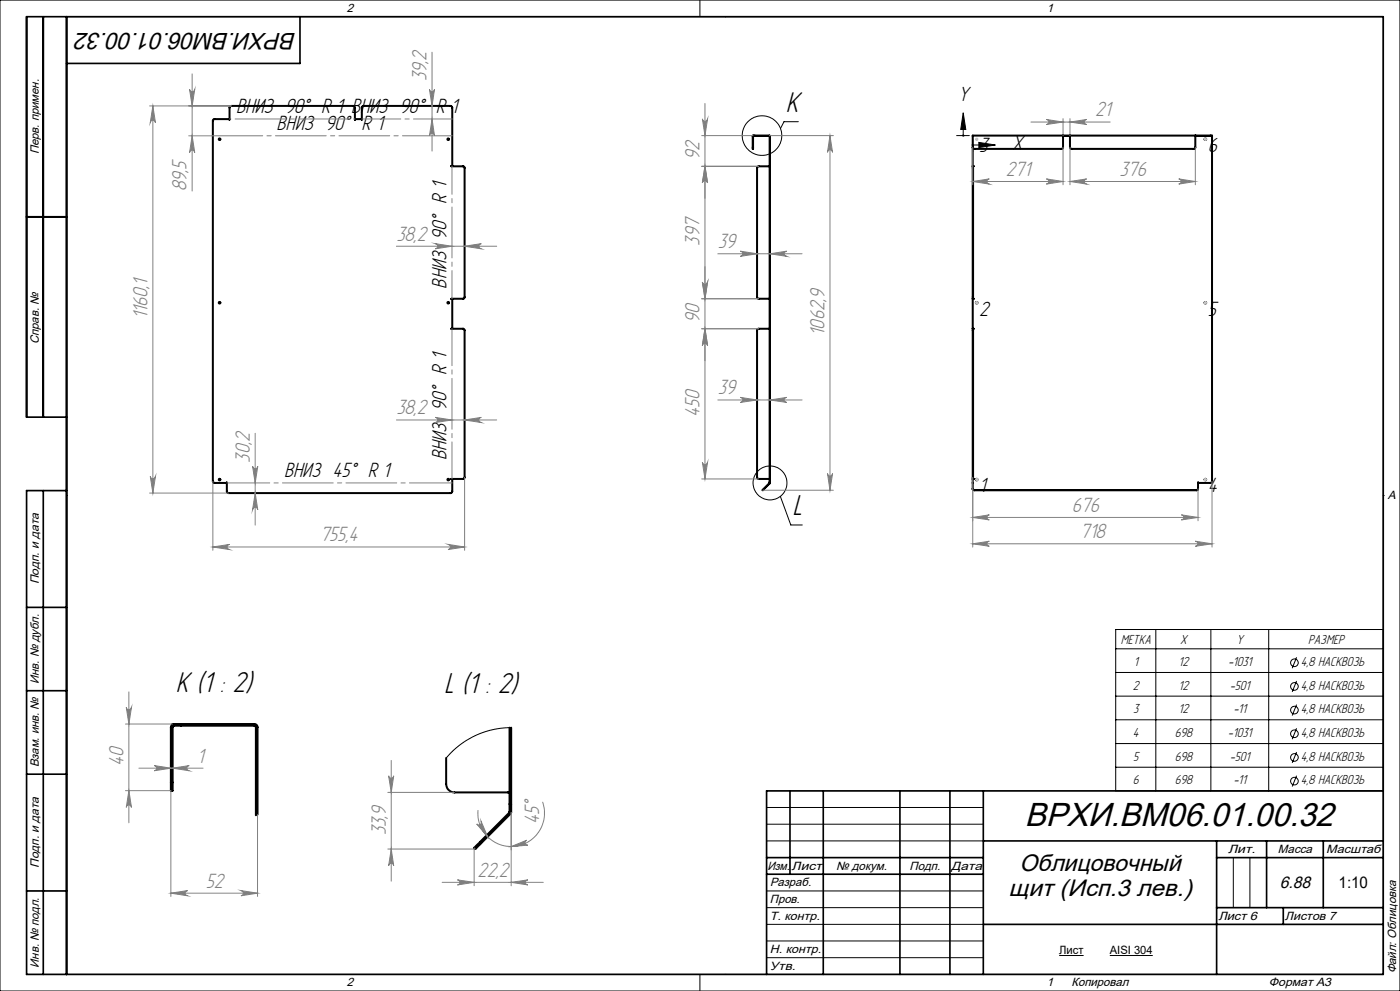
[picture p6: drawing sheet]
<svg xmlns="http://www.w3.org/2000/svg" width="420mm" height="297mm" viewBox="0 0 420 297" stroke-linecap="round" stroke-linejoin="round" font-family="sans-serif">
<g fill="none" stroke="#000" stroke-width=".6">
<path d="M68.8 35.7h-4.5l-.4 .5v108l.4 .5h3.7M68.8 35.8h.1M68.9 35.8v-3.6l.5-.5h36.6l.5 .5v3.6M106.5 35.8h.1M106.5 35.7h2M108.5 35.8h.1M108.5 35.8v-3.5l.5-.6h26.1l.5 .4 .1 17.7h-.3h3.6l.4 .4v38.9l-.4 .4-3.6 .1M225.9 40.6l5.1 .1v104M225.9 40.6l5 .2 .1 103.9M225.9 40.7l-.1 3.9 .2-3.9M230.9 49.8h-3.4l-.4 .4v38.9l.4 .4h3.4M292 49.8v39.7"/>
<path d="M318.9 40.6v3.6l-.4 .4h-26.3l-.4-.5M318.9 40.7h2.1M318.9 40.6v.1M321 40.6v.1M321 40.6v3.5l.4 .5h36.8l.4-.4v-3.6M358.6 40.7h5M358.7 40.6v.1M363.6 40.7l-71.8-.1v9.2h.3h-.3v39.7M363.6 40.7l-.1 103.9h-4.1v2l-.4 .3h-66.8l-.4-.3v-3M8 65h12M135.4 89.5v.1M135.7 89.6v8.9h-.3h3.6l.4 .5v44.1l-.5 .4-3.5 .1"/>
<path d="M230.9 98.5h-3.4l-.4 .5v44.1l.5 .4h3.3M291.8 89.6v8.9h.3h-.3v45M291.8 89.5l.3 .1M292 98.5v45M292.1 89.5v.1M68 144.6h.1M135.4 143.5v.1M135.7 143.6v3.7l-.4 .5h-66.8l-.4-.5-.1-2.7M230.9 144.7l-2.1 2.2 2.2-2.2M291.8 146.5l.4 .4h66.8l.4-.4M291.8 144.7v.1M291.8 143.5l.3 .1"/>
<path d="M292.1 143.5v.1M359.4 144.7v.1M51.8 217.1l-.5 .9v19h.5v-19.1l.5-.4M152.9 218.1v25.4h.5v-25.4M133.8 227.2v7.8a2.53 2.53 0 0 0 2.5 2.5h16.6M77.3 244.1v-26.1a.96 .96 0 0 0-1-1h-24.5v.5h24.6l.3 .2 .1 26.6M152.9 243.3l-10.7 10.8 .4 .4 10.5-10.6 .2-.4"/>
<circle cx="65.9" cy="41.7" r=".25"/>
<circle cx="134.5" cy="41.7" r=".23"/>
<circle cx="361.6" cy="41.7" r=".23"/>
<circle cx="65.9" cy="90.7" r=".25"/>
<circle cx="134.5" cy="90.7" r=".23"/>
<circle cx="293" cy="90.7" r=".24"/>
<circle cx="361.6" cy="90.7" r=".23"/>
<circle cx="65.9" cy="143.7" r=".25"/>
<circle cx="134.5" cy="143.7" r=".23"/>
<circle cx="293" cy="143.7" r=".24"/>
<circle cx="361.6" cy="143.7" r=".23"/>
</g>
<g fill="none" stroke="#000" stroke-width=".3">
<path d="M0 0h420v297h-420zM20 5h395v287h-395zM210 0v5M217.5 5h.1M239.5 36.5h-4.3l-1.1 2M289 33.8l.7 5h-1.5zM289 38.8v1.8M287 40.6h3.8M291.8 41.6v3.9M291.8 43.5h1.9M293.7 42.7l4.9 .8-4.9 .7zM20 148.5h.1"/>
<path d="M234.1 148.8l3.1 8.5h3.5M415 148.5h.1M334.7 194.4h80.3M346.7 188.7v48.3M363.3 188.7v48.3M380.6 188.7v48.3M389 197l-1.3 3.3M415 188.7h-80.3v48.3h80.3M153.4 218.1l-5 .4-2.6 .7-3.3 1.3-4.7 2.8-1.8 1.6-2.2 2.3M334.7 201.5h80.3M334.7 208.6h80.3M334.7 215.7h80.3"/>
<path d="M389 204.1l-1.3 3.3M389 211.2l-1.3 3.3M389 218.3l-1.3 3.2M334.7 222.8h80.3M334.7 229.9h80.3M389 225.4l-1.3 3.2M389 232.5l-1.3 3.2M77.3 244.1l-.5 .2M230 242h65M230 247h65M230 252h65M370 257v15"/>
<path d="M375 257v15M230 267h65M230 272h65M230 277h65M210 292v5M217.5 292h.1M230 282h65M230 287h65M317.8 286.4h7.3M332.9 286.4h12.9"/>
<circle cx="228.6" cy="40.6" r="5.9"/>
<circle cx="231" cy="144.7" r="5.1"/>
<circle cx="388.3" cy="198.6" r="1.15"/>
<circle cx="388.3" cy="205.7" r="1.15"/>
<circle cx="388.3" cy="212.8" r="1.15"/>
<circle cx="388.3" cy="219.9" r="1.15"/>
<circle cx="388.3" cy="227" r="1.15"/>
<circle cx="388.3" cy="234.1" r="1.14"/>
</g>
<g fill="none" stroke="#c0c0c0" stroke-width=".3">
<path d="M292.5 41.7h1M292.7 41.4l.7 .7M293 41.2v1M293.4 41.4l-.7 .7M361.1 41.7h1M361.2 41.4l.7 .7M361.6 41.2v1M361.9 41.4l-.7 .7M292.5 90.7h1M292.7 90.4l.7 .7M293 90.2v1M293.4 90.4l-.7 .7"/>
<path d="M361.1 90.7h1M361.2 90.4l.7 .7M361.6 90.2v1M361.9 90.4l-.7 .7M292.5 143.7h1M292.7 143.4l.7 .7M293 143.2v1M293.4 143.4l-.7 .7M361.1 143.7h1M361.2 143.4l.7 .7M361.6 143.2v1M361.9 143.4l-.7 .7"/>
</g>
<g fill="none" stroke="#808080" stroke-width=".3">
<path d="M129.6 15.7v29.6M44.9 31.7h24.5M45.9 31.7v116.1M45.9 31.7l.7 5.1a.78 .78 0 0 0-.7-.8 .78 .78 0 0 0-.8 .8zM56.9 26.8a.78 .78 0 0 0 .7 .7 .78 .78 0 0 0 .8-.7l-.8 4.9zM57.6 22.2v35.1M128.8 26.8a.76 .76 0 0 0 .8 .7 .76 .76 0 0 0 .8-.7l-.8 4.9zM129.6 35.7l.8 5a.76 .76 0 0 0-.8-.7 .76 .76 0 0 0-.8 .7zM210.7 35.6a.78 .78 0 0 0 .8 .8 .78 .78 0 0 0 .8-.8l-.8 5zM211.5 31v112.5M309.3 36.6h23.8M313.9 35.8l5 .8-5 .7a.76 .76 0 0 0 .8-.7 .76 .76 0 0 0-.8-.8z"/>
<path d="M318.9 35.6v5M321 36.6l5-.8a.76 .76 0 0 0-.7 .8 .76 .76 0 0 0 .7 .7zM321 35.6v5M56.6 40.7h7.3M57.6 40.7l.8 5a.78 .78 0 0 0-.8-.7 .78 .78 0 0 0-.7 .7zM210.5 40.6h15.4M211.5 49.8l.8 5a.78 .78 0 0 0-.8-.7 .78 .78 0 0 0-.8 .7zM227.6 49.8h-17.1M230.8 40.6h19.2M249 40.6v106.3M249 40.6l.8 5a.76 .76 0 0 0-.8-.7 .76 .76 0 0 0-.8 .7zM291.8 54.4l5-.8a.78 .78 0 0 0-.7 .8 .78 .78 0 0 0 .7 .8z"/>
<path d="M291.8 44.1v11.3M291.8 54.4h27.1M313.9 53.6l5 .8-5 .8a.78 .78 0 0 0 .8-.8 .78 .78 0 0 0-.8-.8zM318.9 44.1v11.3M321 54.4l5-.8a.78 .78 0 0 0-.7 .8 .78 .78 0 0 0 .7 .8zM321 54.4h37.6M321 44.1v11.3M353.6 53.6l5 .8-5 .8a.78 .78 0 0 0 .7-.8 .78 .78 0 0 0-.7-.8zM358.6 44.1v11.3M118.9 73.8h30.1M130.6 73l5 .8-5 .8a.78 .78 0 0 0 .7-.8 .78 .78 0 0 0-.7-.8zM139.4 73.8l5-.8a.78 .78 0 0 0-.7 .8 .78 .78 0 0 0 .7 .8z"/>
<path d="M215.3 76.1h25.3M222.1 75.3l5 .8-5 .7a.78 .78 0 0 0 .7-.7 .78 .78 0 0 0-.7-.8zM231 76.1l5-.8a.78 .78 0 0 0-.7 .8 .78 .78 0 0 0 .7 .7zM210.5 89.5h17.1M210.5 98.5h17.1M210.7 84.5a.78 .78 0 0 0 .8 .8 .78 .78 0 0 0 .8-.8l-.8 5zM211.5 98.5l.8 5a.78 .78 0 0 0-.8-.7 .78 .78 0 0 0-.8 .7zM215.3 119.9h25.3M222.1 119.1l5 .8-5 .7a.76 .76 0 0 0 .7-.7 .76 .76 0 0 0-.7-.8zM231 119.9l5-.8a.76 .76 0 0 0-.7 .8 .76 .76 0 0 0 .7 .7zM75.8 139.8a.78 .78 0 0 0 .8 .7 .78 .78 0 0 0 .7-.7l-.7 4.9zM76.6 129.9v27.5"/>
<path d="M118.9 125.9h30.1M130.6 125.1l5 .8-5 .7a.78 .78 0 0 0 .7-.7 .78 .78 0 0 0-.7-.8zM139.4 125.9l5-.8a.78 .78 0 0 0-.7 .8 .78 .78 0 0 0 .7 .7zM210.7 138.5a.78 .78 0 0 0 .8 .8 .78 .78 0 0 0 .8-.8l-.8 5zM44.9 147.8h23.6M45.1 142.8a.78 .78 0 0 0 .8 .7 .78 .78 0 0 0 .7-.7l-.7 5zM63.9 144.2v20.7M76.6 147.8l.7 5a.78 .78 0 0 0-.7-.8 .78 .78 0 0 0-.8 .8zM139.4 143v21.9M210.5 143.5h17.1M228.8 146.9h21.2M248.2 141.9a.76 .76 0 0 0 .8 .8 .76 .76 0 0 0 .8-.8l-.8 5z"/>
<path d="M291.8 155.1l5-.8a.76 .76 0 0 0-.7 .8 .76 .76 0 0 0 .7 .7zM291.8 143v21M291.8 155.1h67.6M354.4 154.3l5 .8-5 .7a.76 .76 0 0 0 .8-.7 .76 .76 0 0 0-.8-.8zM359.4 146.5v9.6M363.6 144.2v19.8M63.9 163.9h75.5M63.9 163.9l5-.7a.78 .78 0 0 0-.8 .7 .78 .78 0 0 0 .8 .8zM134.4 163.2l5 .7-5 .8a.78 .78 0 0 0 .7-.8 .78 .78 0 0 0-.7-.7zM291.8 163l5-.8a.76 .76 0 0 0-.7 .8 .76 .76 0 0 0 .7 .7zM291.8 163h71.8M358.6 162.2l5 .8-5 .7a.76 .76 0 0 0 .7-.7 .76 .76 0 0 0-.7-.8z"/>
<path d="M37.6 217h14.2M37.9 212a.78 .78 0 0 0 .8 .7 .78 .78 0 0 0 .7-.7l-.7 5zM38.7 207.4v39.2M37.6 237h13.7M38.7 237l.7 5a.78 .78 0 0 0-.7-.7 .78 .78 0 0 0-.8 .7zM41.7 230.2h19.2M46.3 229.4l5 .8-5 .8a.78 .78 0 0 0 .7-.8 .78 .78 0 0 0-.7-.8zM51.3 237v31.7M51.8 230.2l5-.8a.78 .78 0 0 0-.8 .8 .78 .78 0 0 0 .8 .8zM116.3 237.5h20M116.6 232.5a.76 .76 0 0 0 .8 .7 .76 .76 0 0 0 .7-.7l-.7 5zM117.4 227.9v36.2"/>
<path d="M77.3 244.1v24.6M116.3 254.5h26.3M117.4 254.5l.7 5a.76 .76 0 0 0-.7-.8 .76 .76 0 0 0-.8 .8zM142.2 254.1v11.4M143 246.9a.77 .77 0 0 0 1 .2 .77 .77 0 0 0 .3-1l2 4.7zM153.4 253.7l4.6-1.9a.76 .76 0 0 0-.5 .9 .76 .76 0 0 0 .9 .6zM153.4 243.5v22M162.8 240.3a10 10 0 0 1-8.2 13.3 10 10 0 0 1-11.2-10.8M51.3 267.7h26M51.3 267.7l5-.8a.78 .78 0 0 0-.8 .8 .78 .78 0 0 0 .8 .8zM72.3 266.9l5 .8-5 .8a.78 .78 0 0 0 .7-.8 .78 .78 0 0 0-.7-.8zM132.6 264.4h30.4"/>
<path d="M137.2 263.7l5 .7-5 .8a.76 .76 0 0 0 .8-.7 .76 .76 0 0 0-.8-.8zM153.4 264.4l5-.7a.76 .76 0 0 0-.8 .8 .76 .76 0 0 0 .8 .7z"/>
</g>
<g fill="none" stroke="#000" stroke-width=".5">
<path d="M13 5v120M20 5v287M90 5v14h-70M8 65h12M20 125h-12v-120h407v287h-407v-145h12M13 147v145M8 182h12M8 207h12M8 232h12M237 237v25M247 237v55M270 237v55"/>
<path d="M285 237v55M295 237v55M415 237h-185v55M230 257h65M295 252h120M365 252v40M365 257h50M380 252v20M397 252v20M8 267h12M230 262h65M295 277h120"/>
<path d="M365 272h50M385 272v5"/>
</g>
<path d="M106.5 35.7h-37.6" fill="none" stroke="#808080" stroke-width=".3" stroke-dasharray="15.2 1.3 1.3 1.3" stroke-dashoffset="-1.7"/>
<path d="M68.1 144.7h67.6" fill="none" stroke="#808080" stroke-width=".3" stroke-dasharray="15.2 1.3 1.3 1.3" stroke-dashoffset="2.4"/>
<path d="M135.6 143.5v-45" fill="none" stroke="#808080" stroke-width=".3" stroke-dasharray="15.2 1.3 1.3 1.3" stroke-dashoffset="4.2"/>
<path d="M135.6 89.5v-39.7" fill="none" stroke="#808080" stroke-width=".3" stroke-dasharray="15.2 1.3 1.3 1.3" stroke-dashoffset="6.8"/>
<path d="M135.7 35.7h-27.1" fill="none" stroke="#808080" stroke-width=".3" stroke-dasharray="15.2 1.3 1.3 1.3" stroke-dashoffset="3.6"/>
<path d="M135.7 40.7h-71.8" fill="none" stroke="#808080" stroke-width=".3" stroke-dasharray="15.2 1.3 1.3 1.3" stroke-dashoffset=".3"/>
<path d="M293.7 42.7l4.9 .8-4.9 .7zM289 33.8l.7 5h-1.5zM291.5 43.3l.3 .2h-.3a.35 .35 0 0 0 .4 .3 .35 .35 0 0 0 .2-.6 .35 .35 0 0 0-.6 .1zM288.7 40.5l-.1 .1h.4h-.4a.33 .33 0 0 0 .5 .3 .33 .33 0 0 0 .1-.5 .33 .33 0 0 0-.5 .1z" fill="#000"/>
<g fill="#808080">
<path d="M139.4 125.9l5-.8a.78 .78 0 0 0-.7 .8 .78 .78 0 0 0 .7 .7zM130.6 125.1l5 .8-5 .7a.78 .78 0 0 0 .7-.7 .78 .78 0 0 0-.7-.8z"/>
<path d="M291.8 163l5-.8a.76 .76 0 0 0-.7 .8 .76 .76 0 0 0 .7 .7zM358.6 162.2l5 .8-5 .7a.76 .76 0 0 0 .7-.7 .76 .76 0 0 0-.7-.8zM291.8 54.4l5-.8a.78 .78 0 0 0-.7 .8 .78 .78 0 0 0 .7 .8zM313.9 53.6l5 .8-5 .8a.78 .78 0 0 0 .8-.8 .78 .78 0 0 0-.8-.8zM63.9 163.9l5-.7a.78 .78 0 0 0-.8 .7 .78 .78 0 0 0 .8 .8zM134.4 163.2l5 .7-5 .8a.78 .78 0 0 0 .7-.8 .78 .78 0 0 0-.7-.7zM130.6 73l5 .8-5 .8a.78 .78 0 0 0 .7-.8 .78 .78 0 0 0-.7-.8zM139.4 73.8l5-.8a.78 .78 0 0 0-.7 .8 .78 .78 0 0 0 .7 .8z"/>
<path d="M222.1 75.3l5 .8-5 .7a.78 .78 0 0 0 .7-.7 .78 .78 0 0 0-.7-.8zM231 76.1l5-.8a.78 .78 0 0 0-.7 .8 .78 .78 0 0 0 .7 .7zM51.3 267.7l5-.8a.78 .78 0 0 0-.8 .8 .78 .78 0 0 0 .8 .8zM72.3 266.9l5 .8-5 .8a.78 .78 0 0 0 .7-.8 .78 .78 0 0 0-.7-.8zM137.2 263.7l5 .7-5 .8a.76 .76 0 0 0 .8-.7 .76 .76 0 0 0-.8-.8zM153.4 264.4l5-.7a.76 .76 0 0 0-.8 .8 .76 .76 0 0 0 .8 .7z"/>
<path d="M231 119.9l5-.8a.76 .76 0 0 0-.7 .8 .76 .76 0 0 0 .7 .7zM222.1 119.1l5 .8-5 .7a.76 .76 0 0 0 .7-.7 .76 .76 0 0 0-.7-.8z"/>
<path d="M291.8 155.1l5-.8a.76 .76 0 0 0-.7 .8 .76 .76 0 0 0 .7 .7zM354.4 154.3l5 .8-5 .7a.76 .76 0 0 0 .8-.7 .76 .76 0 0 0-.8-.8z"/>
<path d="M38.7 237l.7 5a.78 .78 0 0 0-.7-.7 .78 .78 0 0 0-.8 .7zM37.9 212a.78 .78 0 0 0 .8 .7 .78 .78 0 0 0 .7-.7l-.7 5z"/>
<path d="M45.1 142.8a.78 .78 0 0 0 .8 .7 .78 .78 0 0 0 .7-.7l-.7 5zM45.9 31.7l.7 5.1a.78 .78 0 0 0-.7-.8 .78 .78 0 0 0-.8 .8zM76.6 147.8l.7 5a.78 .78 0 0 0-.7-.8 .78 .78 0 0 0-.8 .8zM75.8 139.8a.78 .78 0 0 0 .8 .7 .78 .78 0 0 0 .7-.7l-.7 4.9zM57.6 40.7l.8 5a.78 .78 0 0 0-.8-.7 .78 .78 0 0 0-.7 .7zM56.9 26.8a.78 .78 0 0 0 .7 .7 .78 .78 0 0 0 .8-.7l-.8 4.9zM117.4 254.5l.7 5a.76 .76 0 0 0-.7-.8 .76 .76 0 0 0-.8 .8zM116.6 232.5a.76 .76 0 0 0 .8 .7 .76 .76 0 0 0 .7-.7l-.7 5z"/>
<path d="M249 40.6l.8 5a.76 .76 0 0 0-.8-.7 .76 .76 0 0 0-.8 .7zM248.2 141.9a.76 .76 0 0 0 .8 .8 .76 .76 0 0 0 .8-.8l-.8 5zM210.7 35.6a.78 .78 0 0 0 .8 .8 .78 .78 0 0 0 .8-.8l-.8 5zM211.5 49.8l.8 5a.78 .78 0 0 0-.8-.7 .78 .78 0 0 0-.8 .7z"/>
<path d="M210.7 84.5a.78 .78 0 0 0 .8 .8 .78 .78 0 0 0 .8-.8l-.8 5zM211.5 98.5l.8 5a.78 .78 0 0 0-.8-.7 .78 .78 0 0 0-.8 .7z"/>
<path d="M211.5 49.8l.8 5a.78 .78 0 0 0-.8-.7 .78 .78 0 0 0-.8 .7zM210.7 84.5a.78 .78 0 0 0 .8 .8 .78 .78 0 0 0 .8-.8l-.8 5zM211.5 98.5l.8 5a.78 .78 0 0 0-.8-.7 .78 .78 0 0 0-.8 .7zM210.7 138.5a.78 .78 0 0 0 .8 .8 .78 .78 0 0 0 .8-.8l-.8 5zM128.8 26.8a.76 .76 0 0 0 .8 .7 .76 .76 0 0 0 .8-.7l-.8 4.9zM129.6 35.7l.8 5a.76 .76 0 0 0-.8-.7 .76 .76 0 0 0-.8 .7z"/>
<path d="M143 246.9a.77 .77 0 0 0 1 .2 .77 .77 0 0 0 .3-1l2 4.7zM153.4 253.7l4.6-1.9a.76 .76 0 0 0-.5 .9 .76 .76 0 0 0 .9 .6z"/>
<path d="M46.3 229.4l5 .8-5 .8a.78 .78 0 0 0 .7-.8 .78 .78 0 0 0-.7-.8zM51.8 230.2l5-.8a.78 .78 0 0 0-.8 .8 .78 .78 0 0 0 .8 .8z"/>
<path d="M321 54.4l5-.8a.78 .78 0 0 0-.7 .8 .78 .78 0 0 0 .7 .8zM353.6 53.6l5 .8-5 .8a.78 .78 0 0 0 .7-.8 .78 .78 0 0 0-.7-.8zM313.9 35.8l5 .8-5 .7a.76 .76 0 0 0 .8-.7 .76 .76 0 0 0-.8-.8zM321 36.6l5-.8a.76 .76 0 0 0-.7 .8 .76 .76 0 0 0 .7 .7z"/>
</g>
<text font-size="10" x="307.4" y="247.6">ВРХИ.ВМ06.01.00.32</text>
<g font-size="9.7">
<text x="235.7" y="33.6">K</text>
<text x="237.8" y="154.5">L</text>
<text x="52.8" y="207.5">K (1 : 2)</text>
<text x="133.2" y="207.7">L (1 : 2)</text>
</g>
<g font-size="7.1">
<text x="89" y="9.8" transform="rotate(-180 89 9.8)">ВРХИ.ВМ06.01.00.32</text>
<text x="305.9" y="261">Облицовочный</text>
<text x="302.6" y="268.5">щит (Исп.3 лев.)</text>
</g>
<g font-size="6.9" fill="#808080">
<text x="127.9" y="24.4" transform="rotate(-90 127.9 24.4)">39,2</text>
<text x="328.5" y="34.9">21</text>
<text x="209.8" y="47.9" transform="rotate(-90 209.8 47.9)">92</text>
<text x="301.7" y="52.7">271</text>
<text x="335.9" y="52.7">376</text>
<text x="56" y="57.3" transform="rotate(-90 56 57.3)">89,5</text>
<text x="118.9" y="72.1">38,2</text>
<text x="209.8" y="73.6" transform="rotate(-90 209.8 73.6)">397</text>
<text x="215.4" y="74.4">39</text>
<text x="44.2" y="95.7" transform="rotate(-90 44.2 95.7)">1160,1</text>
<text x="209.8" y="96.7" transform="rotate(-90 209.8 96.7)">90</text>
<text x="247.4" y="100.6" transform="rotate(-90 247.4 100.6)">1062,9</text>
<text x="215.4" y="118.2">39</text>
<text x="118.9" y="124.2">38,2</text>
<text x="209.8" y="124.9" transform="rotate(-90 209.8 124.9)">450</text>
<text x="74.9" y="138.6" transform="rotate(-90 74.9 138.6)">30,2</text>
<text x="321.5" y="153.4">676</text>
<text x="324.1" y="161.3">718</text>
<text x="96" y="162.2">755,4</text>
<text x="37" y="229.7" transform="rotate(-90 37 229.7)">40</text>
<text x="59.1" y="228.5">1</text>
<text x="115.7" y="250.2" transform="rotate(-90 115.7 250.2)">33,9</text>
<text x="161.7" y="247.1" transform="rotate(-91 161.7 247.1)">45°</text>
<text x="143.3" y="262.8">22,2</text>
<text x="61.7" y="266">52</text>
</g>
<g font-size="6.9">
<text x="70.9" y="34">ВНИЗ 90° R 1 ВНИЗ 90° R 1</text>
<text x="287.5" y="30.3">Y</text>
<text x="83" y="39">ВНИЗ 90° R 1</text>
<text x="293.8" y="45.6">3</text>
<text x="303.7" y="45.1">X</text>
<text x="362.4" y="45.6">6</text>
<text x="133.9" y="86.5" transform="rotate(-90 133.9 86.5)">ВНИЗ 90° R 1</text>
<text x="293.8" y="94.6">2</text>
<text x="362.4" y="94.6">5</text>
<text x="133.9" y="137.8" transform="rotate(-90 133.9 137.8)">ВНИЗ 90° R 1</text>
<text x="85.2" y="143.1">ВНИЗ 45° R 1</text>
<text x="293.8" y="147.6">1</text>
<text x="362.4" y="147.6">4</text>
</g>
<text font-size="5" x="383.9" y="266.1">6.88</text>
<text font-size="4.8" x="401.6" y="266.1">1:10</text>
<g font-size="4.4">
<text x="336.2" y="193.1">МЕТКА</text>
<text x="354.1" y="193.1">X</text>
<text x="371" y="193.1">Y</text>
<text x="392.4" y="193.1">РАЗМЕР</text>
<text x="340.2" y="199.6">1</text>
<text x="353.6" y="199.6">12</text>
<text x="368.5" y="199.6">-1031</text>
<text x="390.2" y="199.6">4,8 НАСКВОЗЬ</text>
<text x="339.9" y="206.7">2</text>
<text x="353.6" y="206.7">12</text>
<text x="369.1" y="206.7">-501</text>
<text x="390.2" y="206.7">4,8 НАСКВОЗЬ</text>
<text x="340" y="213.8">3</text>
<text x="353.6" y="213.8">12</text>
<text x="370.1" y="213.8">-11</text>
<text x="390.2" y="213.8">4,8 НАСКВОЗЬ</text>
<text x="339.9" y="220.9">4</text>
<text x="352.4" y="220.9">698</text>
<text x="368.5" y="220.9">-1031</text>
<text x="390.2" y="220.9">4,8 НАСКВОЗЬ</text>
<text x="340" y="228">5</text>
<text x="352.4" y="228">698</text>
<text x="369.1" y="228">-501</text>
<text x="390.2" y="228">4,8 НАСКВОЗЬ</text>
<text x="339.9" y="235.1">6</text>
<text x="352.4" y="235.1">698</text>
<text x="370.1" y="235.1">-11</text>
<text x="390.2" y="235.1">4,8 НАСКВОЗЬ</text>
</g>
<g font-size="3.6">
<text x="104" y="3.6">2</text>
<text x="314" y="3.6">1</text>
<text x="11.6" y="46.3" transform="rotate(-90 11.6 46.3)">Перв. примен.</text>
<text x="11.6" y="103.2" transform="rotate(-90 11.6 103.2)">Справ. №</text>
<text x="416.4" y="149.6">A</text>
<text x="11.6" y="175.1" transform="rotate(-90 11.6 175.1)">Подп. и дата</text>
<text x="11.6" y="205" transform="rotate(-90 11.6 205)">Инв. № дубл.</text>
<text x="11.6" y="230" transform="rotate(-90 11.6 230)">Взам. инв. №</text>
<text x="368.4" y="255.6">Лит.</text>
<text x="383.4" y="255.6">Масса</text>
<text x="397.8" y="255.6">Масштаб</text>
<text x="11.6" y="260.1" transform="rotate(-90 11.6 260.1)">Подп. и дата</text>
<text x="230.2" y="260.6">Изм.</text>
<text x="237.5" y="260.6">Лист</text>
<text x="250.9" y="260.6">№ докум.</text>
<text x="272.9" y="260.6">Подп.</text>
<text x="285.4" y="260.6">Дата</text>
<text x="231" y="265.6">Разраб.</text>
<text x="231" y="275.6">Т. контр.</text>
<text x="231" y="270.6">Пров.</text>
<text x="365.5" y="275.6">Лист 6</text>
<text x="385.5" y="275.6">Листов 7</text>
<text x="231" y="285.6">Н. контр.</text>
<text x="11.6" y="290" transform="rotate(-90 11.6 290)">Инв. № подл.</text>
<text x="231" y="290.6">Утв.</text>
<text x="418.9" y="291.8" transform="rotate(-90 418.9 291.8)">Файл: Облицовка</text>
<text x="104" y="295.6">2</text>
<text x="314" y="295.6">1</text>
<text x="321.5" y="295.6">Копировал</text>
<text x="380.7" y="295.6">Формат А3</text>
</g>
<g font-size="3.4">
<text x="317.8" y="286">Лист</text>
<text x="332.9" y="286">AISI 304</text>
</g>
</svg>
